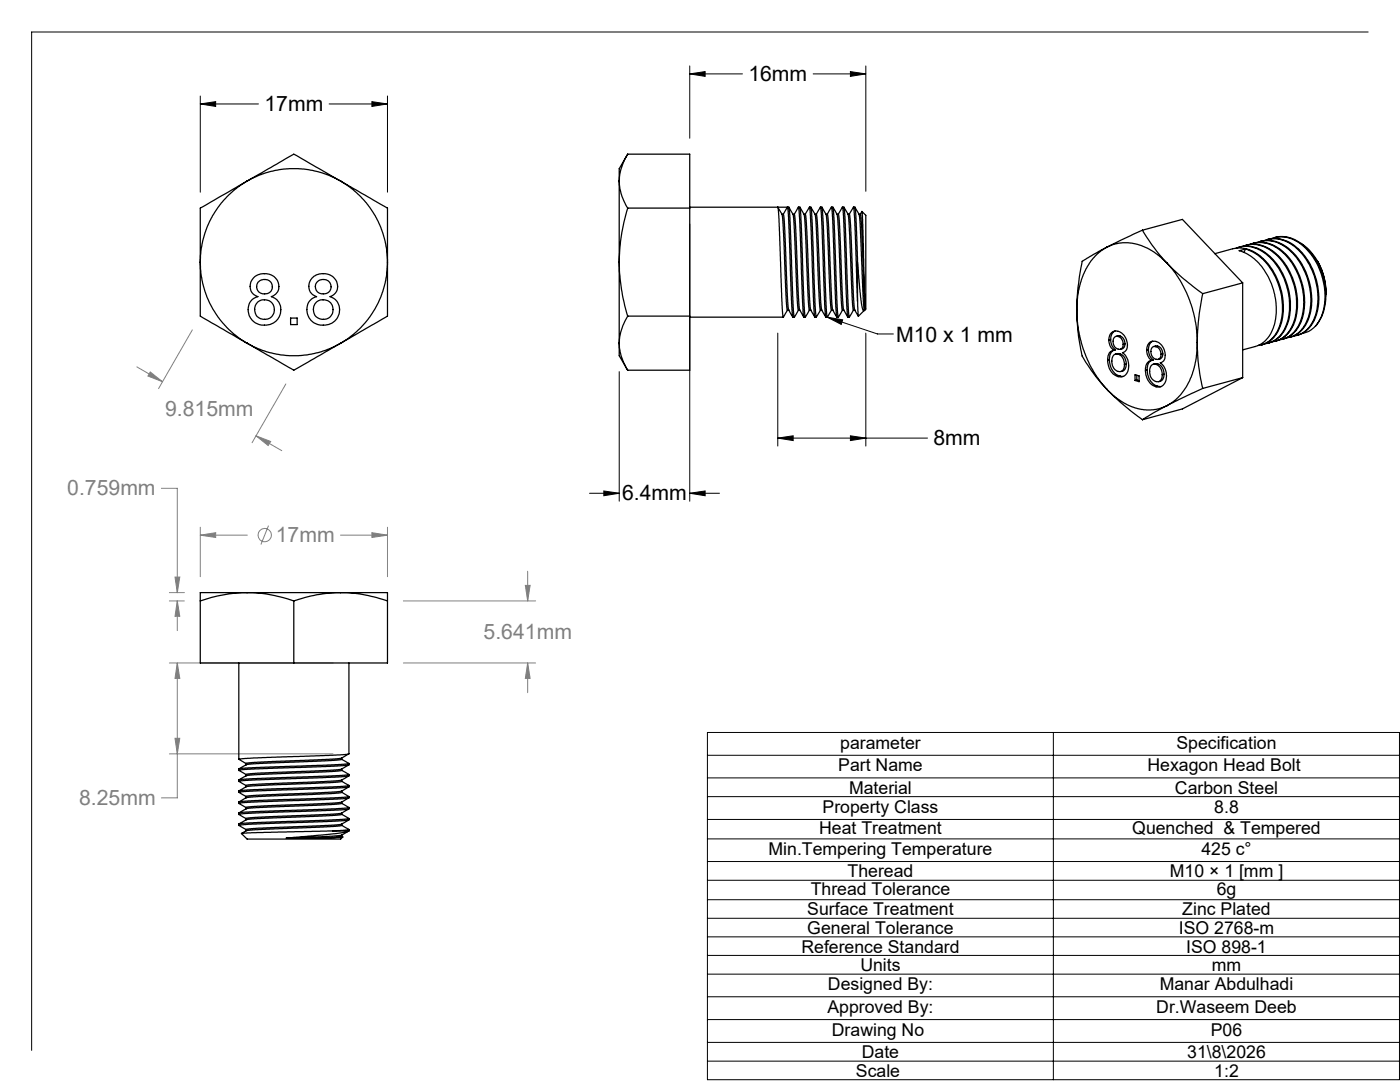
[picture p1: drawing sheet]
<svg xmlns="http://www.w3.org/2000/svg" width="279mm" height="216mm" viewBox="0 0 279 216" stroke-linecap="round" stroke-linejoin="round" font-family="sans-serif">
<g fill="none" stroke="#808080" stroke-width=".2">
<path d="M27.3 73.2l5.1 3M30 74.2l2.4 2-2.9-1.2zM38.4 65.8l-6.8 11.7M57 76.6l-6.7 11.7M32.2 97.4h3.2v20.9M51.1 87l2.9 1.1-.5 .8zM51.1 87l5.1 2.9M33.8 119.9h3M33.8 118.3h3M34.9 115.1h1l-.5 3.2zM35.4 119.9l.5 3.1h-1zM35.4 119.9v5.9"/>
<path d="M40 106.8l3-.5v.9zM40 105.2v9.9M40 106.8h9.4M53.6 104.9l-1.5 3.8M67.9 106.8h9.4M74.2 106.3l3.1 .5-3.1 .4zM77.3 105.2v9.9M80.5 119.9h26.4M104.8 116.8h1l-.5 3.1zM105.3 114v5.9M33.8 132.3h32.7M35.4 132.3l.5 3.1h-1z"/>
<path d="M35.4 132.3v26.9h-3.2M80.5 132.3h26.4M105.3 132.3v5.9M105.3 132.3l.5 3.1h-1zM33.8 150.4h32.7M34.9 147.3h1l-.5 3.1z"/>
<circle cx="52.8" cy="106.8" r="1.32"/>
</g>
<g fill="none" stroke="#000" stroke-width=".2">
<path d="M40 19.2v19.1M77.3 19.2v19.1M137.7 14.7l3-.4v.9zM137.7 13.2v14.4M137.7 14.7h10.5M162.3 14.7h10.5M169.7 14.3l3.1 .4-3.1 .5zM172.8 13.2v25M273 6.4h-266.7v203.2M40 20.7l3-.4v.9zM40 20.7h11.6M65.7 20.7h11.6"/>
<path d="M74.2 20.3l3.1 .4-3.1 .5zM137.7 44.7v55.3M123.6 74.2v25.8M155.2 66.5v22.5M165.1 63.3l10 3.3h3.2M165.1 63.3l3.1 .5-.3 .9zM172.8 66.5v22.5M117.7 98.4h5.9M120.5 98l3.1 .4-3.1 .5zM137.7 98.4l3-.4v.9zM137.7 98.4h5.9M155.2 87.4l3.1-.4v.9z"/>
<path d="M155.2 87.4h29.9M169.7 87l3.1 .4-3.1 .5zM141.2 146.2h138.1v69.2h-138.1zM141.2 150.7h138.1M141.2 155.2h138.1M141.2 159h138.1M210.2 146.2v69.2M141.2 163.5h138.1M141.2 167.4h138.1M141.2 171.9h138.1M141.2 175.6h138.1M141.2 179.5h138.1"/>
<path d="M141.2 183.2h138.1M141.2 186.9h138.1M141.2 190.6h138.1M141.2 194.4h138.1M141.2 198.9h138.1M141.2 203.4h138.1M141.2 208h138.1M141.2 211.7h138.1"/>
</g>
<g fill="#000">
<path d="M165.1 63.3l3.1 .5-.3 .9z"/>
<path d="M40 20.7l3-.4v.9zM74.2 20.3l3.1 .4-3.1 .5zM137.7 98.4l3-.4v.9zM120.5 98l3.1 .4-3.1 .5zM137.7 14.7l3-.4v.9zM169.7 14.3l3.1 .4-3.1 .5zM169.7 87l3.1 .4-3.1 .5zM155.2 87.4l3.1-.4v.9z"/>
</g>
<path d="M30 74.2l2.4 2-2.9-1.2zM51.1 87l2.9 1.1-.5 .8zM40 106.8l3-.5v.9zM74.2 106.3l3.1 .5-3.1 .4zM104.8 116.8h1l-.5 3.1zM105.3 132.3l.5 3.1h-1zM34.9 115.1h1l-.5 3.2zM35.4 119.9l.5 3.1h-1zM34.9 147.3h1l-.5 3.1zM35.4 132.3l.5 3.1h-1z" fill="#808080"/>
<g fill="none" stroke="#000" stroke-width=".25">
<path d="M49.3 36.1l-2 1.3-2.1 1.9-1 1.2-1.8 2.6-1.1 2.3-.8 2.5-.4 2.3-.1 2.1M49.3 36.1l3.6-1.6 2.8-.6 2-.2h2.9l2.5 .5 2.3 .7 2.6 1.2M49.3 36.1l-9.3 5.4v10.8M49.3 36.1l9.3-5.3 9.4 5.3M68 36.1l2.3 1.6 1.8 1.6 1 1.2 1.8 2.6 1.1 2.3 .8 2.5 .4 2.1 .1 2.3M68 36.1l9.3 5.4v10.8M123.6 36.1a10.2 10.2 0 0 0 1.7 5.4M123.6 36.1v16.2M125.3 30.8a10.7 10.7 0 0 0-1.7 5.3M125.3 30.8l-1.7 2.9v2.4M125.3 30.8h12.4v43.1h-12.4M40 52.3l.1 2.1 .5 2.6 .7 2.2 1.2 2.6 1.4 1.9 1.9 2.1 2.2 1.9 1.3 .8"/>
<path d="M40 52.3v10.8l9.3 5.4M50.6 55.5a2.96 2.96 0 0 1 3.1-.8 2.96 2.96 0 0 1 2 2.5 2.09 2.09 0 0 1-1.5 2 2.91 2.91 0 0 1 1.9 2.8 2.91 2.91 0 0 1-2.2 2.7 3.2 3.2 0 0 1-3.6-.9 3.2 3.2 0 0 1-.2-3.7l.6-.6 .8-.3a2.23 2.23 0 0 1-.9-3.7zM51.5 56.3a1.57 1.57 0 0 1 2.2-.3 1.57 1.57 0 0 1 .4 2.1 1.57 1.57 0 0 1-2.2 .3 1.57 1.57 0 0 1-.4-2.1zM62.5 55.2a2.94 2.94 0 0 1 3.1-.4 2.94 2.94 0 0 1 1.8 2.5 2.08 2.08 0 0 1-1.5 1.9 2.94 2.94 0 0 1 1.8 3.4 2.94 2.94 0 0 1-3.2 2.3 2.99 2.99 0 0 1-3.1-2 2.99 2.99 0 0 1 1.1-3.5l.7-.2a2.25 2.25 0 0 1-1.6-1.8 2.25 2.25 0 0 1 .9-2.2zM63.3 56.3a1.54 1.54 0 0 1 2.3-.2 1.54 1.54 0 0 1-.2 2.3 1.55 1.55 0 0 1-1.9 0 1.55 1.55 0 0 1-.4-1.9zM77.3 52.3l-.1 2.6-.5 2.1-.7 2.2-1.2 2.6-1.4 1.9-1.7 2-2 1.6-1.7 1.2M77.3 52.3v10.8l-9.3 5.4M123.6 52.3a38.9 38.9 0 0 0 1.7 10.8M123.6 52.3v16.2M125.3 41.5a37.8 37.8 0 0 0-1.7 10.8M125.3 41.5h12.4M137.7 41.3h19.7l.3 3.8 .6 15.5 .2 2.7 .8-1.4"/>
<path d="M156.1 42.8l.3 3.8 .5 13.6 .2 1.6 .3 .1M156.3 42.8h-.2l-.9-1.5 .3 2.4 .5 15.6 .3 4 .9-1.4M156.3 42.8l.3 2.5 .7 15.9 .1 .6 .8 1.5M156.3 42.8l.9-1.5 .2 3.5 .6 16.4 .2 2 .3 .1M157.4 41.3l.9 1.5h.2M158.3 42.8l.2 3 .6 14.2 .2 1.9M158.5 42.8l.8-1.5 .3 3.3 .7 17.7 .1 1h.3M158.5 42.8l.3 2.3 .7 15.9 .1 .8 .8 1.5M159.3 41.3h.3M159.6 41.3l.8 1.5h.3M159.6 41.3l.3 3.5 .6 16.3 .2 2.2M160.4 42.8l.3 2.7 .6 14.3 .2 2.1"/>
<path d="M160.7 42.8l.3 3.6 .7 14.9 .1 .5 .8 1.5M161.5 41.3l-.8 1.5M161.5 41.3l.3 2.5 .5 16.3 .3 3.2M161.5 41.3h.3M161.8 41.3l.9 1.5h.2M161.8 41.3l.3 3.3 .6 16.5 .2 2.2M162.7 42.8l.2 2.5 .5 13.8 .3 2.8M162.9 42.8l.3 2.7 .6 14.9 .2 1.4 .8 1.5M163.7 41.3h.3l.2 1.8 .6 17 .3 3.2 .8-1.4M163.7 41.3l-.8 1.5M163.7 41.3l.3 2.2 .6 17.2 .2 2.6M164 41.3l.9 1.5h.2"/>
<path d="M164.9 42.8l.2 3 .6 13.7 .2 2.4M165.1 42.8l.8-1.5 .3 3.5 .6 16.4 .2 2 .3 .1M165.1 42.8l.3 2.5 .6 15.4 .2 1.1 .8 1.5M165.9 41.3l.4 .2 .1 2 .6 16.3 .3 3.5 .8-1.4M166.2 41.3l.8 1.5h.3M167 42.8l.4 3.6 .5 13.6 .2 1.9M167.3 42.8l.8-1.5 .3 3.3 .6 17 .2 1.7h.3M167.3 42.8l.3 2.3 .6 15.9 .1 .8 .9 1.5M168.1 41.3h.3M168.4 41.3l.9 1.5M168.4 41.3l.3 2.6 .6 17.2 .2 2.2M169.2 42.8h.3"/>
<path d="M169.3 42.8l.3 4.1 .5 12.9 .2 2.1M169.5 42.8l.3 2.7 .6 15.4 .2 .9 .7 1.3M170.3 41.3l-.8 1.5M170.3 41.3l.3 3 .5 15.8M170.3 41.3h.3M170.6 41.3l.9 1.5h.2M170.6 41.3l.3 2.4 .2 8.6M171.1 52.3l.9 8.8a.87 .87 0 0 0 .4 .9l.1-.1M171.1 52.3v7.8M171.5 42.8l.2 2.5 .6 14.2 .2 2.4M171.7 42.8l.3 3.3 .6 13.9M172 42.2l.6 17.8"/>
<path d="M172 42.2l.8 .8v18.7l-.2 .2M172 42.2l-.3 .6M220.9 49.3l-1.3 .8-1.1 1.1-.8 .9-1 1.6-.8 2-.6 2.2-.3 2-.1 2M220.9 49.3l1.4-.5 1.7-.4 1.8 .1 1.2 .3 2.8 1.2 1.5 1 1.6 1.5M220.9 49.3l-4.9 2.8a45.9 45.9 0 0 0-1.1 9.8M228 45.9a37.1 37.1 0 0 0 4.9 6.6M228 45.9l-7.1 3.4M228 45.9l8-2.1 12 12.6M232.9 52.5a45.2 45.2 0 0 0 7.1 6.1M232.9 52.5l1.2 1.3 1.5 2.3 1.8 3.7 .6 1.8 .6 2.8 .3 3.9M240 58.6a50.1 50.1 0 0 0-1.1 9.7M242.4 50.6l3.6-1a6.9 6.9 0 0 1 6.8 2.8 13.2 13.2 0 0 1 2.5 13.1 5.2 5.2 0 0 1-3.6 3.3"/>
<path d="M246.7 49.5a6.4 6.4 0 0 1 7 2.1 13.2 13.2 0 0 1 2.8 13.8 5.2 5.2 0 0 1-4 3.2M247.3 49.3a6.8 6.8 0 0 1 6.9 2.7 13.3 13.3 0 0 1 2.6 13.1 5.2 5.2 0 0 1-3.6 3.3M248 56.4l-8 2.2M248 56.4v19M248.1 49.1a6.5 6.5 0 0 1 7 2.2 13.4 13.4 0 0 1 2.9 13.5 5.3 5.3 0 0 1-4.1 3.4M248.5 49.7l-1.2 .3a10.4 10.4 0 0 1 6.5 6.9 11.4 11.4 0 0 1-.7 10.4l-.8 .9-.8 .6-3.5 1M248.5 49.7a10.6 10.6 0 0 1 6.8 7.5 11.3 11.3 0 0 1-.9 9.8 5 5 0 0 1-3.3 1.9M248.5 49.7l-.2 .7M248.7 48.9a7 7 0 0 1 7.2 3 13.5 13.5 0 0 1 2.2 13 5.3 5.3 0 0 1-3.5 3.2M249.5 48.8a6.6 6.6 0 0 1 7.3 2.3 13.2 13.2 0 0 1 2.4 13.8 5 5 0 0 1-3.9 2.9M250.1 48.5a7 7 0 0 1 7.2 3 13.3 13.3 0 0 1 2.2 13.1 5.4 5.4 0 0 1-3.5 3.1M250.9 48.4a6.2 6.2 0 0 1 6.8 1.9 13.5 13.5 0 0 1 3.2 13.5 5.2 5.2 0 0 1-4.1 3.6"/>
<path d="M251.5 48.2a6.7 6.7 0 0 1 6.8 2.5 13.3 13.3 0 0 1 2.6 13.5 5.4 5.4 0 0 1-3.5 3.1M252.3 48a6.6 6.6 0 0 1 7.3 2.3 13.5 13.5 0 0 1 2.5 13.6 5.2 5.2 0 0 1-3.9 3.2M252.9 47.8a6.9 6.9 0 0 1 7.2 2.9 13.3 13.3 0 0 1 2.1 13.4 5.4 5.4 0 0 1-3.4 2.8M253.7 47.6a6.6 6.6 0 0 1 7.3 2.4 13.4 13.4 0 0 1 2.6 13.5l-1.1 1.6M254.4 47.4a6.9 6.9 0 0 1 7.1 2.9 12.7 12.7 0 0 1 2.2 13l-1.2 1.8M259.9 48.7a12.1 12.1 0 0 1 4.7 10M262.9 52.1l.7 1.2 .6 1.7 .3 1.9 .1 1.5M49.3 68.5l1.1 .6 2.7 1.1 2.8 .6 1.8 .2 3.4-.2 2.3-.4 2.3-.8 2.3-1.1M49.3 68.5l9.3 5.4 9.4-5.4M58 63.5h1.3v1.3h-1.3zM123.6 68.5a10.2 10.2 0 0 0 1.7 5.4M123.6 68.5v2.5l1.7 2.9"/>
<path d="M125.3 63.1a11 11 0 0 0-1.7 5.4M125.3 63.1h12.4M137.7 63.3h18.6M159.3 61.9h.3M161.5 61.9l-.8 1.4M161.5 61.9h.3M162.6 63.3h.3M163.7 61.9h.3M163.8 61.9l-.9 1.4M164.8 63.3h.3M165.9 61.9h.3M168.1 61.9h.3"/>
<path d="M170.3 61.9l-.8 1.4M170.3 61.9h.3M171.1 60.1l.2 3M172.4 62l-1.1 1.1M172.5 61.9h.1M172.6 60v1.9M214.9 61.9l.1 2.1 .3 2.1 .5 2.3 .7 2 1.8 3.8 1.3 2 1.3 1.5M214.9 61.9a38.6 38.6 0 0 0 1.1 9.1 33.7 33.7 0 0 0 4.9 6.7M220.9 77.7l1.7 1.5 1.7 1.2 2.7 1.1 1.4 .3h1.8l1.2-.3 1.5-.6M220.9 77.7a51.6 51.6 0 0 0 7.1 6M221.1 71.8a3.4 3.4 0 0 0 2 3.3M221.3 67.9a1.55 1.55 0 0 1 .9-1.8 1.55 1.55 0 0 1 1.9 .6 2.51 2.51 0 0 1 .3 3.5l-.4 .2a3.1 3.1 0 0 1 .4 4.6l-.5 .2-.8-.1"/>
<path d="M221.3 67.9a2.52 2.52 0 0 0 1 2M221.4 71.8a3.3 3.3 0 0 0 2.1 3.2M221.4 71.8h-.3M221.7 67.8a2.52 2.52 0 0 0 .9 2l-.3 .1M221.7 67.8l-.4 .1M222.3 69.9a1.85 1.85 0 0 0-.9 1.9M222.3 69.9a1.55 1.55 0 0 0-1.2 1.9M222.5 66a1.75 1.75 0 0 0-.8 1.8M223.1 67.1a1 1 0 0 0-.9 .5 1 1 0 0 0 0 1.1 .99 .99 0 0 0 .8 1 .99 .99 0 0 0 1.1-.6l.1-.4M223.1 67.1a1.59 1.59 0 0 1 1.1 1.6M223.1 70.7a1.11 1.11 0 0 0-1.2 1.5 1.58 1.58 0 0 0 2.1 1.8l.3-.6 .1-.7M223.1 70.7a2 2 0 0 1 1.3 2"/>
<path d="M223.5 70.6l-.9 .1M223.5 70.6a2.01 2.01 0 0 1 1.3 2.1M223.5 70.6l-.4 .1M223.5 75l.7 .1M223.5 67.1h-.8M223.5 67.1a1.53 1.53 0 0 1 1 1.5M223.5 67.1h-.4M223.5 75l-.4 .1M224.5 68.6l-.2 .7-.7 .4M224.5 68.6l-.3 .1M224.8 72.7a1.33 1.33 0 0 1-.8 1.3l-.3 .1M224.8 72.7h-.4"/>
<path d="M226.5 74.8l.8 .2v1.2l-.8-.3zM226.9 75.8l-.4 .1M226.9 75.8l.4 .2M226.9 74.9v.9M228.6 73.9a3.2 3.2 0 0 0 2.1 3.3M228.8 69.9a1.55 1.55 0 0 1 1-1.8 1.55 1.55 0 0 1 1.8 .6 2.72 2.72 0 0 1 .5 3.4l-.5 .3a3.2 3.2 0 0 1 .4 4.6l-.6 .2h-.7M228.8 69.9a2.52 2.52 0 0 0 1 2M229 73.8a3.3 3.3 0 0 0 2 3.3M229 73.8l-.4 .1M229.2 69.8a2.4 2.4 0 0 0 1 2l-.4 .1M229.2 69.8l-.4 .1M229.8 71.9a1.85 1.85 0 0 0-.8 1.9"/>
<path d="M229.8 71.9a1.62 1.62 0 0 0-1.2 2M230 68.1a1.71 1.71 0 0 0-.8 1.7M230.7 69.2a1.49 1.49 0 0 1 1 1.5M230.7 69.2a.9 .9 0 0 0-.9 .3 .9 .9 0 0 0-.1 1 1.11 1.11 0 0 0 .6 1.1 1.11 1.11 0 0 0 1.2-.2l.2-.7M230.7 72.7a2.01 2.01 0 0 1 1.3 2.1M230.7 72.7a1.11 1.11 0 0 0-1.3 1.5 1.62 1.62 0 0 0 2.1 1.8l.3-.5 .2-.7M231 77.1h.7M231 69.1h-.7M231 69.1a1.5 1.5 0 0 1 1.1 1.5M231 72.6l-.8 .1M231 72.6a2.01 2.01 0 0 1 1.3 2.1M231 69.1l-.3 .1"/>
<path d="M231 77.1l-.3 .1M231 72.6l-.3 .1M232.1 70.6l-.2 .7-.4 .3-.4 .1M232.1 70.6l-.4 .1M232.3 74.7a1.33 1.33 0 0 1-.7 1.4l-.4 .1M232.3 74.7l-.3 .1M238.9 68.3l-.3 3.8-.6 2.4-.6 1.5-.8 1.4-1 1.4-1.5 1.4-1.2 .7M238.9 68.3a40.9 40.9 0 0 0 1.1 9.2M240 77.5l-7.1 3.4M248 75.4l-8 2.1M248 75.4l-12 6.2-8 2.1M262.5 65.1l-1.2 1-1.4 .4"/>
<path d="M232.9 80.9l-4.9 2.8M40 119.9v12.4h37.3v-12.4M49.3 118.3a26.8 26.8 0 0 1 9.3 1.6M49.3 118.3a29 29 0 0 0-9.3 1.6M49.3 118.3h18.7M49.3 118.3h-8.9a.32 .32 0 0 0-.4 0 .32 .32 0 0 0 0 .4v1.2M58.6 119.9v12.4M68 118.3a28.3 28.3 0 0 1 9.3 1.6M68 118.3a29.4 29.4 0 0 0-9.4 1.6M68 118.3h8.9a.32 .32 0 0 1 .4 0 .32 .32 0 0 1 0 .4v1.2M47.7 132.3v19.2M69.6 132.3v18.1l-3.2 .3-15.8 .5-2.9 .3 1.4 .9"/>
<path d="M49.1 157l-1.4 .8M49.1 154.8l-1.4 .8M49.1 152.6l-1.4 .8M49.1 158.9v.3M49.1 156.7v.3M49.1 154.6v.2M68.2 158.1l1.4 .8-2.9 .3-17.7 .6-1.3 .2v.3M68.2 155.9l1.4 .8-3.2 .3-17 .6-1.7 .2v.3M68.2 153.7l1.4 .9-4.2 .3-16.2 .5-1.4 .2-.1 .3M68.2 151.5l1.4 .9-4.4 .3-15.6 .5-1.9 .2v.3M68.2 157.8v.3l-.1 .1-1.4 .1-17 .8-.6 .1-1.4 .8M68.2 155.6v.3"/>
<path d="M68.2 153.5v.2M68.2 151.2v.3M68.2 155.6l-3.6 .4-13 .5-2.5 .2M68.2 153.5l-3 .2-13.8 .6-2.3 .3M68.2 155.9l-2.3 .3-12.2 .4-4.6 .4M68.2 153.7l-1.9 .3-14.9 .6-2.3 .2M68.2 151.5l-3.5 .3-13.5 .6-2.1 .2M69.6 159.2l-1.4 .9M69.6 157l-1.4 .9-.7 .1-16.3 .7-2.1 .2M69.6 154.8l-1.4 .8M69.6 152.6l-1.4 .9M69.6 150.4l-1.4 .9-.9 .1-17.8 .9a.26 .26 0 0 0-.3 0 .26 .26 0 0 0-.1 .3"/>
<path d="M69.6 158.9v.3l-1.2 .2-16.8 .6-3.9 .3 1.4 .8M69.6 156.7v.4l-1.9 .1-16.3 .6-3.7 .3 1.4 .8M69.6 154.6l-.1 .3-1.4 .1-17 .6-3.4 .3 1.4 .8M69.6 152.3v.3l-1.2 .2-17.5 .6-3.2 .3 1.4 .9M49.1 163.6l-1.4 .8M49.1 161.4l-1.4 .8M49.1 165.8l-.9 .5M49.1 163.3v.3M49.1 165.5v.3M57.2 167.2h7M66.4 165.8l-15.1 .3-3.1 .2 1.1 1.1h18.7l.4-.4M66.4 165.8h3.2"/>
<path d="M68.2 164.7l1.4 .8-3.2 .3M68.2 162.5l1.4 .8-4.2 .4-16.2 .5-1.4 .2-.1 .3M68.2 160.3l1.4 .8-2.7 .3-17.9 .6-1.2 .2-.1 .3M68.2 164.4v.3M68.2 162.2v.3M68.2 160.1v.2M68.2 160.1l-1.9 .2-16.8 .7a.26 .26 0 0 0-.3 .1 .26 .26 0 0 0-.1 .3M68.2 166.6v.3M68.2 164.4l-2.8 .3-13.8 .5-2.5 .3M68.2 162.2l-3 .3-14.3 .6-1.8 .2M68.2 166.9l-4 .3M68.2 164.7l-2.3 .3-14.3 .5-2.5 .3"/>
<path d="M68.2 162.5l-1.9 .2-14.9 .6-2.3 .3M68.2 160.3l-3.5 .3-13.5 .5-2.1 .3M68.2 166.9l.2 .1M68.4 167l-4.2 .2M69.6 165.8l-1.4 .9-.7 .1-10.3 .4M69.6 163.6l-1.4 .8M69.6 161.4l-1.4 .8M69.6 161.1l-.1 .4-1.4 .1-16.2 .6-4.2 .3 1.4 .8M69.6 163.3l-.1 .4-1.4 .1-17.7 .6-2.7 .3 1.4 .8M69.6 165.8l-2.8 .6-9.6 .8M69.6 165.5v.3"/>
<circle cx="52.8" cy="61.7" r="1.98"/>
<circle cx="64.5" cy="61.7" r="1.98"/>
</g>
<g font-size="4.2">
<text x="149.4" y="16.2">16mm</text>
<text x="52.8" y="22.2">17mm</text>
<text x="178.8" y="68.2">M10 x 1 mm</text>
<text x="186.3" y="88.8">8mm</text>
<text x="124.2" y="99.8">6.4mm</text>
</g>
<g font-size="4.2" fill="#808080">
<text x="33" y="83">9.815mm</text>
<text x="13.4" y="98.8">0.759mm</text>
<text x="55" y="108.2">17mm</text>
<text x="96.5" y="127.5">5.641mm</text>
<text x="15.8" y="160.6">8.25mm</text>
</g>
<g font-size="3.5">
<text x="167.7" y="149.4">parameter</text>
<text x="234.8" y="149.4">Specification</text>
<text x="167.3" y="153.9">Part Name</text>
<text x="229" y="153.9">Hexagon Head Bolt</text>
<text x="169.4" y="158.4">Material</text>
<text x="234.5" y="158.4">Carbon Steel</text>
<text x="163.5" y="166.4">Heat Treatment</text>
<text x="164.2" y="162.2">Property Class</text>
<text x="226" y="166.4">Quenched &amp; Tempered</text>
<text x="242.3" y="162.2">8.8</text>
<text x="153.4" y="170.6">Min.Tempering Temperature</text>
<text x="239.8" y="170.6">425 c°</text>
<text x="161.8" y="178.5">Thread Tolerance</text>
<text x="169.2" y="175.1">Theread</text>
<text x="233.5" y="175.1">M10 × 1 [mm ]</text>
<text x="242.8" y="178.5">6g</text>
<text x="161.1" y="182.7">Surface Treatment</text>
<text x="236" y="182.7">Zinc Plated</text>
<text x="159.9" y="190.1">Reference Standard</text>
<text x="161.1" y="186.4">General Tolerance</text>
<text x="235.3" y="186.4">ISO 2768-m</text>
<text x="236.7" y="190.1">ISO 898-1</text>
<text x="165.2" y="197.6">Designed By:</text>
<text x="171.7" y="193.8">Units</text>
<text x="231.5" y="197.6">Manar Abdulhadi</text>
<text x="241.8" y="193.8">mm</text>
<text x="165.1" y="202.1">Approved By:</text>
<text x="230.8" y="202.1">Dr.Waseem Deeb</text>
<text x="166" y="206.7">Drawing No</text>
<text x="241.6" y="206.7">P06</text>
<text x="170.8" y="214.9">Scale</text>
<text x="172" y="211.2">Date</text>
<text x="236.9" y="211.2">31\8\2026</text>
<text x="242.3" y="214.9">1:2</text>
</g>
</svg>
